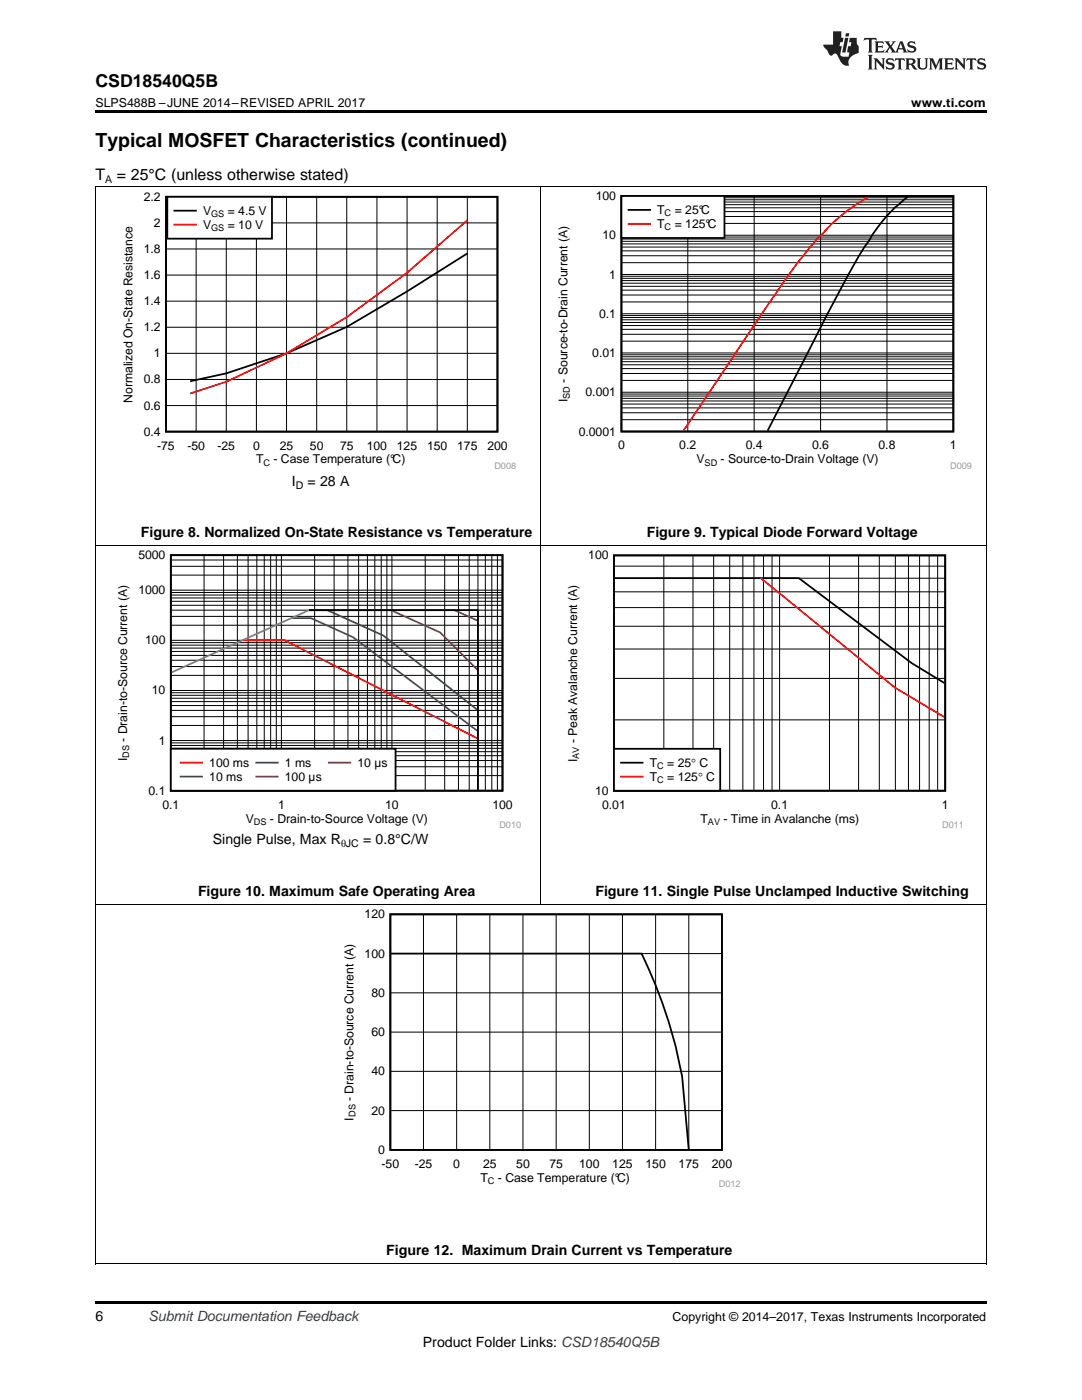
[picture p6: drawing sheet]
<svg xmlns="http://www.w3.org/2000/svg" width="216mm" height="279mm" viewBox="0 0 216 279" stroke-linecap="round" stroke-linejoin="round" font-family="sans-serif">
<path d="M19 259.7h177.8v.5h-177.8z" fill="#000"/>
<path d="M19.1 180.6v71.7M196.8 180.6v71.7M19 252.3h177.8" fill="none" stroke="#000" stroke-width=".2"/>
<path d="M68.2 181.5h79.5v55.5h-79.5z" fill-rule="evenodd" fill="#fff"/>
<path d="M77.9 182.5h66.2v47h-66.2zM78.1 190.3h49.9a96.6 96.6 0 0 1 8.1 24.5l1.3 14.5" fill="none" stroke="#000" stroke-width=".35"/>
<g fill="none" stroke="#000" stroke-width=".2">
<path d="M19.1 108.9v71.7M107.9 108.9v71.7M196.8 108.9v71.7M19 180.6h177.8M77.9 198.1h66.2M77.9 190.3h66.2M84.5 182.5v47M91.1 182.5v47M97.7 182.5v47M104.3 182.5v47M111 182.5v47M117.6 182.5v47"/>
<path d="M124.2 182.5v47M130.8 182.5v47M137.4 182.5v47M77.9 213.8h66.2M77.9 206h66.2M77.9 221.6h66.2"/>
</g>
<path d="M23 109.9h80.9v55.4h-80.9z" fill-rule="evenodd" fill="#fff"/>
<path d="M34.1 110.8h66.2v47h-66.2zM61.7 121.8h33.7v35.8" fill="none" stroke="#000" stroke-width=".35"/>
<g fill="none" stroke="#000" stroke-width=".2">
<path d="M34.1 119.3h66.2M34.1 118.8h66.2M34.1 118.2h66.2M34.1 117.8h66.2M34.1 114.8h66.2M34.1 113h66.2M34.1 111.8h66.2M40.7 110.8v47M44.6 110.8v47M47.4 110.8v47M49.5 110.8v47M51.2 110.8v47"/>
<path d="M52.7 110.8v47M54 110.8v47M55.1 110.8v47M56.2 110.8v47M62.8 110.8v47M66.7 110.8v47M69.4 110.8v47M71.6 110.8v47M73.3 110.8v47M74.8 110.8v47M76.1 110.8v47M77.2 110.8v47"/>
<path d="M78.2 110.8v47M84.8 110.8v47M88.7 110.8v47M91.5 110.8v47M93.6 110.8v47M95.4 110.8v47M96.8 110.8v47M98.1 110.8v47M99.2 110.8v47M34.1 139.3h66.2M34.1 138.8h66.2M34.1 138.3h66.2"/>
<path d="M34.1 137.8h66.2M34.1 134.8h66.2M34.1 133h66.2M34.1 131.8h66.2M34.1 130.8h66.2M34.1 130h66.2M34.1 129.3h66.2M34.1 128.8h66.2M34.1 128.3h66.2M34.1 127.8h66.2M34.1 124.8h66.2M34.1 123h66.2"/>
<path d="M34.1 121.8h66.2M34.1 120.8h66.2M34.1 120h66.2M34.1 154.8h66.2M34.1 153h66.2M34.1 151.8h66.2M34.1 150.8h66.2M34.1 150h66.2M34.1 149.3h66.2M34.1 148.8h66.2M34.1 148.3h66.2M34.1 147.8h66.2"/>
<path d="M34.1 144.8h66.2M34.1 143h66.2M34.1 141.8h66.2M34.1 140.8h66.2M34.1 140h66.2"/>
</g>
<path d="M48.4 127.8h8.4l38.6 19.6" fill="none" stroke="#f00" stroke-width=".35"/>
<path d="M58.2 123.4h3.8l8.4 3.7 25 18.8" fill="none" stroke="#295c75" stroke-width=".35"/>
<path d="M61.7 121.8h3.6l11.2 5.1 18.9 14.9" fill="none" stroke="#286b49" stroke-width=".35"/>
<path d="M61.7 121.8h16.3l9.8 4.4 7.6 7.6" fill="none" stroke="#9e3a3a" stroke-width=".35"/>
<path d="M61.7 121.8h29l4.7 2.1" fill="none" stroke="#68275f" stroke-width=".35"/>
<path d="M61.7 121.8l-27.5 12.4" fill="none" stroke="#808080" stroke-width=".35"/>
<path d="M34.1 149.4h44.8v8.4h-44.8z" fill-rule="evenodd" fill="#fff"/>
<path d="M34.1 149.4h44.8v8.4h-44.8z" fill="none" stroke="#000" stroke-width=".35"/>
<path d="M36 152.2h4.3" fill="none" stroke="#f00" stroke-width=".35"/>
<path d="M36 155h4.3" fill="none" stroke="#295c75" stroke-width=".35"/>
<path d="M51.1 152.2h4.3" fill="none" stroke="#286b49" stroke-width=".35"/>
<path d="M51.1 155h4.3" fill="none" stroke="#9e3a3a" stroke-width=".35"/>
<path d="M65.6 152.2h4.3" fill="none" stroke="#68275f" stroke-width=".35"/>
<path d="M112.8 109.9h79.2v55.4h-79.2z" fill-rule="evenodd" fill="#fff"/>
<path d="M122.5 110.8h66.1v47h-66.1zM122.7 115.4h36.7l22.5 16.9 6.5 4" fill="none" stroke="#000" stroke-width=".35"/>
<g fill="none" stroke="#000" stroke-width=".2">
<path d="M122.5 118.1h66.1M122.5 115.4h66.1M122.5 113h66.1M132.5 110.8v47M138.3 110.8v47M142.4 110.8v47M145.6 110.8v47M148.2 110.8v47M150.4 110.8v47M152.4 110.8v47M154.1 110.8v47M155.6 110.8v47"/>
<path d="M165.5 110.8v47M171.3 110.8v47M175.5 110.8v47M178.7 110.8v47M181.3 110.8v47M183.5 110.8v47M185.4 110.8v47M187.1 110.8v47M122.5 135.4h66.1M122.5 129.5h66.1M122.5 125h66.1M122.5 121.3h66.1"/>
<path d="M122.5 143.7h66.1"/>
</g>
<path d="M151.8 115.4l26.8 21.8 9.8 5.9" fill="none" stroke="#f00" stroke-width=".35"/>
<path d="M122.5 149.4h21.2v8.4h-21.2z" fill-rule="evenodd" fill="#fff"/>
<path d="M122.5 149.4h21.2v8.4h-21.2zM123.9 152.2h4.3" fill="none" stroke="#000" stroke-width=".35"/>
<path d="M123.9 155h4.3" fill="none" stroke="#f00" stroke-width=".35"/>
<path d="M19.1 37.3v71.6M107.9 37.3v71.6M196.8 37.3v71.6M19 108.9h177.8" fill="none" stroke="#000" stroke-width=".2"/>
<path d="M24.1 38.4h78.8v55.2h-78.8z" fill-rule="evenodd" fill="#fff"/>
<path d="M33.1 39.3h66.2v46.8h-66.2zM93.2 50.6l-12 7.6-12 7-12 5.3-12 4-7.3 1.6" fill="none" stroke="#000" stroke-width=".35"/>
<g fill="none" stroke="#000" stroke-width=".2">
<path d="M39.1 39.3v46.8M45.2 39.3v46.8M51.2 39.3v46.8M57.2 39.3v46.8M63.2 39.3v46.8M69.2 39.3v46.8M75.2 39.3v46.8M81.2 39.3v46.8M87.2 39.3v46.8M93.2 39.3v46.8M33.1 54.9h66.2M33.1 49.7h66.2"/>
<path d="M33.1 44.5h66.2M33.1 75.7h66.2M33.1 70.5h66.2M33.1 65.3h66.2M33.1 60.1h66.2M33.1 80.9h66.2"/>
</g>
<path d="M93.2 44l-12 10.4-12 8.9-12 7.2-12 5.7-7.3 2.3" fill="none" stroke="#f00" stroke-width=".35"/>
<path d="M33.4 39.3h20.9v8.3h-20.9z" fill-rule="evenodd" fill="#fff"/>
<path d="M33.4 39.3h20.9v8.3h-20.9zM34.8 42h4.3" fill="none" stroke="#000" stroke-width=".35"/>
<path d="M34.8 44.8h4.3" fill="none" stroke="#f00" stroke-width=".35"/>
<path d="M110.9 38.2h83v55.4h-83z" fill-rule="evenodd" fill="#fff"/>
<path d="M124 39.1h66.2v47h-66.2zM181.1 39.3a30 30 0 0 0-8.2 9.4l-1.5 2.3-2.1 3.8-4.2 7.8-11.9 23.3" fill="none" stroke="#000" stroke-width=".35"/>
<g fill="none" stroke="#000" stroke-width=".2">
<path d="M124 39.9h66.2M124 39.5h66.2M137.2 39.1v47M150.5 39.1v47M163.7 39.1v47M177 39.1v47M124 58.9h66.2M124 57.9h66.2M124 57.1h66.2M124 56.5h66.2M124 56h66.2M124 55.5h66.2"/>
<path d="M124 55.1h66.2M124 54.8h66.2M124 52.4h66.2M124 51h66.2M124 50.1h66.2M124 49.3h66.2M124 48.7h66.2M124 48.2h66.2M124 47.7h66.2M124 47.3h66.2M124 46.9h66.2M124 44.6h66.2"/>
<path d="M124 43.2h66.2M124 42.2h66.2M124 41.5h66.2M124 40.8h66.2M124 40.3h66.2M124 79.5h66.2M124 79h66.2M124 78.6h66.2M124 78.3h66.2M124 75.9h66.2M124 74.5h66.2M124 73.6h66.2"/>
<path d="M124 72.8h66.2M124 72.2h66.2M124 71.7h66.2M124 71.2h66.2M124 70.8h66.2M124 70.4h66.2M124 68.1h66.2M124 66.7h66.2M124 65.7h66.2M124 65h66.2M124 64.4h66.2M124 63.8h66.2"/>
<path d="M124 63.4h66.2M124 63h66.2M124 62.6h66.2M124 60.3h66.2M124 83.8h66.2M124 82.4h66.2M124 81.4h66.2M124 80.6h66.2M124 80h66.2"/>
</g>
<path d="M173.4 39.3a33.1 33.1 0 0 0-9.5 7.6 64.1 64.1 0 0 0-8.1 10.2l-19.4 28.8" fill="none" stroke="#f00" stroke-width=".35"/>
<path d="M124 39.1h20.6v8.4h-20.6z" fill-rule="evenodd" fill="#fff"/>
<path d="M124 39.1h20.6v8.4h-20.6zM125.4 41.9h4.3" fill="none" stroke="#000" stroke-width=".35"/>
<path d="M125.4 44.7h4.3" fill="none" stroke="#f00" stroke-width=".35"/>
<path d="M19 37.2h177.8" fill="none" stroke="#000" stroke-width=".2"/>
<path d="M19 22h177.8v.5h-177.8z" fill="#000"/>
<g fill="#231f20">
<path d="M172.5 7.6l-.1 .5 .4-.2h.6v.1v2.1l-.2 .4h.9l-.2-.4v-2.1l.1-.1h.5l.5 .2-.2-.5zM174.5 8.3l.2 .3v1.5l-.2 .4h1.8l.2-.6a1.04 1.04 0 0 1-1.3 .2v-.7h.6l.3 .2v-.6l-.3 .2h-.6v-.6l.8-.1 .4 .3-.2-.5zM176.5 8.3l.9 1.1-.9 1.1h.8l-.2-.2 .4-.7 .5 .7-.2 .2h1.5l-.2-.2 .2-.4h.9l.1 .4-.2 .2h1l-.3-.3-.7-1.9h-.5l-.9 2-.8-1 .9-1h-.8l.1 .3-.4 .5-.3-.6 .1-.2zM179.7 8.6l.4 1h-.7zM181.3 8.4a.63 .63 0 0 0-.2 .7 .63 .63 0 0 0 .6 .4l.6 .2 .1 .2a.75 .75 0 0 1-.7 .4 .75 .75 0 0 1-.6-.5l.1 .7 .1-.1a1.11 1.11 0 0 0 1.5-.6 1.13 1.13 0 0 0-1.2-.8l-.1-.4a1.04 1.04 0 0 1 1.2 .2l-.2-.5-.2 .1-.4-.2zM173.2 10.9l.2 .4v2.2l-.2 .4h1l-.3-.4v-2.2l.3-.4zM174.3 11.6l.3 .4v1.5l-.3 .4h.8l-.2-.4v-1.3l1.5 1.7v-1.9l.2-.4h-.7l.2 .4v.9l-1.1-1.3zM177 11.8a.62 .62 0 0 0-.2 .7 .62 .62 0 0 0 .6 .4l.6 .1 .1 .3a.76 .76 0 0 1-.7 .3 .76 .76 0 0 1-.7-.4l.2 .7 .1-.1a1.11 1.11 0 0 0 1.5-.6 1.13 1.13 0 0 0-1.2-.8l-.1-.4a1.04 1.04 0 0 1 1.2 .2l-.2-.6-.2 .1-.5-.1zM178.7 11.6l-.2 .6a.61 .61 0 0 1 .8-.3v1.6l-.2 .4h.9l-.2-.4v-1.6a.63 .63 0 0 1 .7 .3l-.1-.6zM180.6 11.6l.3 .4v1.5l-.3 .4h1l-.2-.2-.1-.8 .6 .2a.76 .76 0 0 0 1.2 .7l-1-1a.58 .58 0 0 0 .6-.5 .58 .58 0 0 0-.5-.6zM181.4 11.9h.1a.45 .45 0 0 1 .5 .1 .45 .45 0 0 1 .1 .5l-.8 .2zM182.9 11.6l.2 .2a2.17 2.17 0 0 0 .3 1.9 .99 .99 0 0 0 1.6-.6v-1.1l.2-.4h-.7l.2 .2a1.92 1.92 0 0 1-.2 1.8 .6 .6 0 0 1-.9-.5v-1.1l.2-.4zM185.4 11.6l.2 .4v1.5l-.2 .4h.7l-.2-.4v-1.4l.8 1.8 .8-1.8v1.4l-.2 .4h.9l-.2-.4v-1.5l.2-.4h-.8l-.6 1.5-.6-1.5zM188.4 11.6l.2 .4v1.5l-.2 .4h1.8l.1-.6a1.04 1.04 0 0 1-1.2 .1v-.6h.5l.4 .2v-.6l-.4 .2h-.5v-.7h.8l.3 .3-.1-.6zM190.5 11.6l.2 .4v1.5l-.2 .4h.7l-.2-.4v-1.3l1.5 1.7v-1.9l.2-.4h-.7l.2 .4v.9l-1.1-1.3zM192.9 11.6l-.1 .6a.61 .61 0 0 1 .7-.3l.1 1.6-.3 .4h1l-.3-.4 .1-1.6a.63 .63 0 0 1 .7 .3l-.1-.6zM195.2 11.8a.62 .62 0 0 0-.2 .7 .62 .62 0 0 0 .6 .4l.6 .1 .1 .3a.76 .76 0 0 1-.7 .3 .76 .76 0 0 1-.6-.4l.1 .7 .1-.1a1.11 1.11 0 0 0 1.6-.6 1.13 1.13 0 0 0-1.3-.8l-.1-.4a1.04 1.04 0 0 1 1.2 .2l-.1-.6-.2 .1-.5-.1z"/>
<path d="M166.2 6.3v2.6h-1.9v.4l.8 .9a.91 .91 0 0 0 1 .8 .56 .56 0 0 1 .5-.3 .56 .56 0 0 1 .5 .3l.4 .8a1.53 1.53 0 0 0 1.9 1.2 1.54 1.54 0 0 1 1-2.1l.9-.3v-1.4a1.52 1.52 0 0 1-.4-1.6h-1.3l-.2 .8h.5l-.2 .8h-.5l-.1 1v.2l.4 .1-.2 .8a1.93 1.93 0 0 1-1.6-.3l.3-1.8h-.5l.2-.8h.4l.2-.8h-.4v-1.3zM168.6 7.6l-.6 2.9h.7l.6-2.9zM168.8 6.6l-.1 .7h.6l.2-.7z"/>
</g>
<text font-size="3.9" x="19" y="29.3">Typical MOSFET Characteristics (continued)</text>
<text font-size="3.5" x="19" y="17.3">CSD18540Q5B</text>
<g font-size="3.2">
<text x="19" y="36">T</text>
<text x="23.3" y="36">= 25°C (unless otherwise stated)</text>
</g>
<g font-size="2.8">
<text x="58.2" y="96.9">I</text>
<text x="61.4" y="96.9">= 28 A</text>
<text x="28.1" y="107.2">Figure 8. Normalized On-State Resistance vs Temperature</text>
<text x="129" y="107.2">Figure 9. Typical Diode Forward Voltage</text>
<text x="42.5" y="168.5">Single Pulse, Max R</text>
<text x="72.5" y="168.5">= 0.8°C/W</text>
<text x="39.5" y="178.9">Figure 10. Maximum Safe Operating Area</text>
<text x="118.8" y="178.9">Figure 11. Single Pulse Unclamped Inductive Switching</text>
<text x="77.1" y="250.5">Figure 12. Maximum Drain Current vs Temperature</text>
<text x="19" y="263.6">6</text>
<text x="84.4" y="268.9">Product Folder Links: CSD18540Q5B</text>
</g>
<text font-size="2.8" fill="#0000c8" x="29.6" y="263.6">Submit Documentation Feedback</text>
<g font-size="2.5">
<text x="19" y="21.4">SLPS488B –JUNE 2014–REVISED APRIL 2017</text>
<text x="181.8" y="21.4">www.ti.com</text>
<text x="134.2" y="263.6">Copyright © 2014–2017, Texas Instruments Incorporated</text>
</g>
<g font-size="2.4">
<text x="28.7" y="40.1">2.2</text>
<text x="118.9" y="39.9">100</text>
<text x="30.7" y="45.3">2</text>
<text x="40.5" y="42.9">V</text>
<text x="40.5" y="45.7">V</text>
<text x="45.4" y="42.9">= 4.5 V</text>
<text x="45.4" y="45.7">= 10 V</text>
<text x="120.2" y="47.7">10</text>
<text x="131.1" y="42.8">T</text>
<text x="131.1" y="45.5">T</text>
<text x="134.6" y="42.8">= 25°C</text>
<text x="134.6" y="45.5">= 125°C</text>
<text x="28.7" y="50.5">1.8</text>
<text x="28.7" y="55.7">1.6</text>
<text x="121.6" y="55.6">1</text>
<text x="28.7" y="60.9">1.4</text>
<text x="119.5" y="63.4">0.1</text>
<text x="28.7" y="66.1">1.2</text>
<text x="30.7" y="71.3">1</text>
<text x="118.2" y="71.2">0.01</text>
<text x="28.7" y="76.5">0.8</text>
<text x="113.3" y="76.4" transform="rotate(-90 113.3 76.4)">- Source-to-Drain Current (A)</text>
<text x="26.4" y="80.4" transform="rotate(-90 26.4 80.4)">Normalized On-State Resistance</text>
<text x="28.7" y="81.7">0.6</text>
<text x="113.3" y="80.3" transform="rotate(-90 113.3 80.3)">I</text>
<text x="116.8" y="79.1">0.001</text>
<text x="28.7" y="86.9">0.4</text>
<text x="31.4" y="89.7">-75</text>
<text x="37.4" y="89.7">-50</text>
<text x="43.4" y="89.7">-25</text>
<text x="50.5" y="89.7">0</text>
<text x="55.8" y="89.7">25</text>
<text x="61.8" y="89.7">50</text>
<text x="67.8" y="89.7">75</text>
<text x="73.2" y="89.7">100</text>
<text x="79.2" y="89.7">125</text>
<text x="85.2" y="89.7">150</text>
<text x="91.2" y="89.7">175</text>
<text x="97.2" y="89.7">200</text>
<text x="115.5" y="86.9">0.0001</text>
<text x="123.3" y="89.7">0</text>
<text x="135.5" y="89.7">0.2</text>
<text x="148.8" y="89.7">0.4</text>
<text x="162" y="89.7">0.6</text>
<text x="175.3" y="89.7">0.8</text>
<text x="189.6" y="89.7">1</text>
<text x="51.1" y="92.5">T</text>
<text x="54.6" y="92.5">- Case Temperature (°C)</text>
<text x="139" y="92.5">V</text>
<text x="143.8" y="92.5">- Source-to-Drain Voltage (V)</text>
<text x="27.6" y="111.6">5000</text>
<text x="117.4" y="111.6">100</text>
<text x="27.6" y="118.6">1000</text>
<text x="29" y="128.6">100</text>
<text x="30.3" y="138.6">10</text>
<text x="25.4" y="148" transform="rotate(-90 25.4 148)">- Drain-to-Source Current (A)</text>
<text x="31.7" y="148.6">1</text>
<text x="115.2" y="148.3" transform="rotate(-90 115.2 148.3)">- Peak Avalanche Current (A)</text>
<text x="25.4" y="151.9" transform="rotate(-90 25.4 151.9)">I</text>
<text x="41.8" y="153.1">100 ms</text>
<text x="41.8" y="155.8">10 ms</text>
<text x="56.9" y="153.1">1 ms</text>
<text x="56.9" y="155.8">100 µs</text>
<text x="71.3" y="153.1">10 µs</text>
<text x="115.2" y="152.1" transform="rotate(-90 115.2 152.1)">I</text>
<text x="129.6" y="153.1">T</text>
<text x="129.6" y="155.9">T</text>
<text x="133.1" y="153.1">= 25q</text>
<text x="133.1" y="155.9">= 125q C</text>
<text x="139.6" y="153.1">C</text>
<text x="29.6" y="158.6">0.1</text>
<text x="32.4" y="161.4">0.1</text>
<text x="55.5" y="161.4">1</text>
<text x="76.9" y="161.4">10</text>
<text x="98.2" y="161.4">100</text>
<text x="118.7" y="158.6">10</text>
<text x="120.1" y="161.4">0.01</text>
<text x="153.9" y="161.4">0.1</text>
<text x="187.9" y="161.4">1</text>
<text x="49" y="164.2">V</text>
<text x="53.9" y="164.2">- Drain-to-Source Voltage (V)</text>
<text x="139.8" y="164.2">T</text>
<text x="144.4" y="164.2">- Time in Avalanche (ms)</text>
<text x="72.8" y="183.3">120</text>
<text x="72.8" y="191.1">100</text>
<text x="74.1" y="198.9">80</text>
<text x="74.1" y="206.8">60</text>
<text x="74.1" y="214.6">40</text>
<text x="70.5" y="219.7" transform="rotate(-90 70.5 219.7)">- Drain-to-Source Current (A)</text>
<text x="70.5" y="223.6" transform="rotate(-90 70.5 223.6)">I</text>
<text x="74.1" y="222.4">20</text>
<text x="75.5" y="230.3">0</text>
<text x="76.1" y="233.1">-50</text>
<text x="82.7" y="233.1">-25</text>
<text x="90.4" y="233.1">0</text>
<text x="96.4" y="233.1">25</text>
<text x="103" y="233.1">50</text>
<text x="109.6" y="233.1">75</text>
<text x="115.6" y="233.1">100</text>
<text x="122.2" y="233.1">125</text>
<text x="128.8" y="233.1">150</text>
<text x="135.4" y="233.1">175</text>
<text x="142" y="233.1">200</text>
<text x="95.9" y="235.9">T</text>
<text x="99.3" y="235.9">- Case Temperature (°C)</text>
</g>
<g font-size="2.1">
<text x="21" y="36.6">A</text>
<text x="59" y="97.5">D</text>
<text x="68.1" y="169.1">θJC</text>
</g>
<g font-size="1.8">
<text x="42.1" y="43.3">GS</text>
<text x="42.1" y="46.1">GS</text>
<text x="132.6" y="43.2">C</text>
<text x="132.6" y="46">C</text>
<text x="113.7" y="79.6" transform="rotate(-90 113.7 79.6)">SD</text>
<text x="52.6" y="92.9">C</text>
<text x="140.6" y="92.9">SD</text>
<text x="25.8" y="151.3" transform="rotate(-90 25.8 151.3)">DS</text>
<text x="115.6" y="151.4" transform="rotate(-90 115.6 151.4)">AV</text>
<text x="131.1" y="153.5">C</text>
<text x="131.1" y="156.3">C</text>
<text x="50.7" y="164.6">DS</text>
<text x="141.3" y="164.6">AV</text>
<text x="71" y="222.9" transform="rotate(-90 71 222.9)">DS</text>
<text x="97.4" y="236.3">C</text>
</g>
<g font-size="1.8" fill="#999">
<text x="98.7" y="93.5">D008</text>
<text x="189.6" y="93.5">D009</text>
<text x="99.7" y="165.2">D010</text>
<text x="188" y="165.2">D011</text>
<text x="143.4" y="236.9">D012</text>
</g>
</svg>
